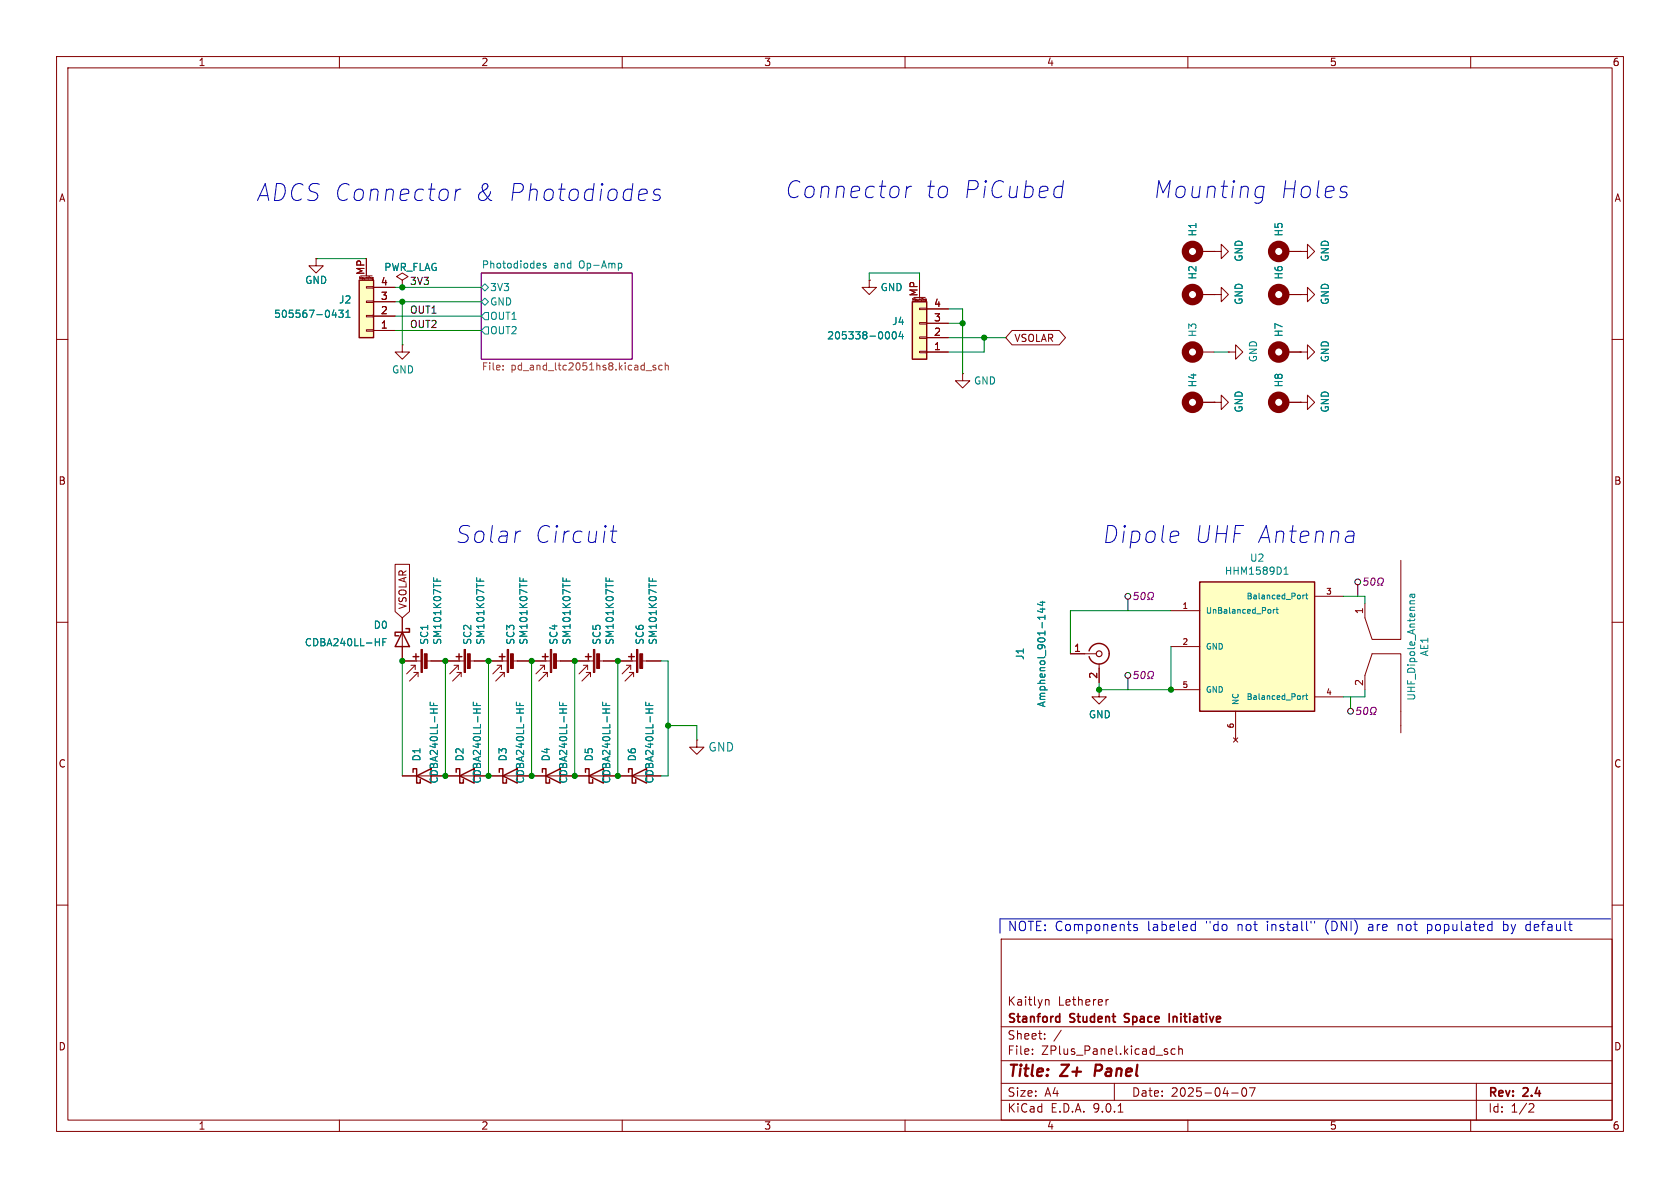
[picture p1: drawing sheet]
<svg xmlns="http://www.w3.org/2000/svg" width="297mm" height="210mm" viewBox="0 0 297 210" stroke-linecap="round" stroke-linejoin="round" font-family="sans-serif">
<path d="M0 0h297v210h-297z" fill="#fff" stroke="#fff" stroke-width=".18"/>
<g fill="none" stroke="#840000" stroke-width=".18">
<path d="M10 10h277v190h-277zM12 12h273v186h-273zM60 10v2M110 10v2M160 10v2M210 10v2M260 10v2M55.9 45.7v1.3h1.2l-1.2 1.3-1.3-1.3h1.3M55.9 45.7h.1M71.1 49.5l1-.6-1-.6-1 .6 1 .6v1.3M71.1 50.8h.1M212.1 52.1h2.5"/>
<path d="M227.3 52.1h2.6M229.9 52.1h1.2v-1.3l1.3 1.3-1.3 1.2v-1.2M229.9 52.1h.1M10 60h2M71.1 61v1.2h1.3l-1.3 1.3-1.3-1.3h1.3M71.1 61h.1M170.2 66v1.3h1.2l-1.2 1.3-1.3-1.3h1.3M170.2 66h.1M217.2 62.2h1.2v-1.2l1.3 1.2-1.3 1.3v-1.3M217.2 62.2h.1M227.3 62.2h2.6M229.9 62.2h1.2v-1.2l1.3 1.2-1.3 1.3v-1.3"/>
<path d="M229.9 62.2h.1M285 60h2M10 110h2M94 116.8h3.3M95.5 117.6h.8v.8M96 118.9h.8v.7M96.3 117.6l-1.6 1.5M96.8 118.9l-1.6 1.5M98.3 116.8h3.3M285 110h2M10 160h2M177 166h108v32h-108z"/>
<path d="M184.8 176.8l.2-.1 .4 .1 .1 .9M195.5 176.7v1M196 176.7l-.3 .1-.2 .2M285 160h2M60 198v2M110 198v2M160 198v2M177 194.5h108M177 191.5h108M177 187.5h108M177 181.5h108M182.5 186.3v.1"/>
<path d="M182.5 185.5v.1M184.7 183.6v.1M184.7 182.8v.1M187.6 182.1l-1.3 2M197 191.5v3M197.7 196.6h.8M206.4 186v.3M207.7 185.5l-.4-.1-.3 .3v.4l.2 .2h.5M208.4 185.5l.2-.1 .4 .1v.9M208.4 184.9v1.5M210 198v2M217.7 193.2h1.2"/>
<path d="M219.7 192.4l.2-.1a.81 .81 0 0 1 .6 .6 .81 .81 0 0 1-.3 .8l-.2 .1a.81 .81 0 0 1-.3-1.4zM220.9 192.3h1l-.7 1.5M260 198v2M261 191.5v6.5M270.5 195.1l.5 .1 .2 .3-1 1.1h1"/>
</g>
<path d="M193.7 188.2l-.2 2" fill="none" stroke="#840000" stroke-width=".4"/>
<path d="M186.9 179.7l.4 .1M187.3 179.2v1.5M198.8 179.3v.5M206.7 179.2v1.5M187.3 180.6l-.4 .1M198.8 180.6l.2 .1" fill="none" stroke="#840000" stroke-width=".3"/>
<path d="M85.1 48.3h26.7v15.2h-26.7z" fill="none" stroke="#840084" stroke-width=".18"/>
<path d="M85.1 50.8l.6-.6 .7 .6-.7 .6zM85.1 53.3l.6-.6 .7 .6-.7 .7zM85.7 55.2h.7v1.3h-.7l-.6-.6zM85.7 57.8h.7v1.3h-.7l-.6-.7zM95.5 46.6v.2l-.6 .2M96.5 46.6l-.3-.1-.2 .2 .1 .2 .4 .1v.3h-.5M109.4 46.5l.4 .1 .1 .2v.5l-.5 .1M99.5 102.1v.6M100.1 102.3v.4" fill="none" stroke="#008484" stroke-width=".18"/>
<path d="M88.9 65.3v.1M88.9 64.6v.1M114.2 65.5h1M115.9 64.6h-.3l-.2 .1 .1 .2 .4 .1v.3h-.5M117.1 64.6h-.4l-.2 .2 .1 .5h.5M117.6 64.7l.2-.1h.3v.8M117.6 64.1v1.3" fill="none" stroke="#848400" stroke-width=".18"/>
<g fill="#840000" stroke="#840000" stroke-width=".18">
<path d="M97.3 114.8h.2v4.1h-.2z"/>
<path d="M97.9 115.6h.5v2.6h-.5z"/>
</g>
<path d="M95.9 116.1h1M96.4 115.6v1" fill="none" stroke="#840000" stroke-width=".25"/>
<g fill="none" stroke="#840000" stroke-width="1.3">
<circle cx="210.8" cy="52.1" r="1.27"/>
<circle cx="226.1" cy="52.1" r="1.27"/>
<circle cx="226.1" cy="62.2" r="1.27"/>
</g>
<path d="M63.5 49.5h2.5v10.2h-2.5z" fill="#ffffc2"/>
<path d="M63.5 49.5h2.5v10.2h-2.5z" fill="none" stroke="#840000" stroke-width=".25"/>
<g fill="none" stroke="#840000" stroke-width=".18">
<path d="M63.8 48.8h2M64.8 58.3h1.2v.2h-1.2zM64.8 55.8h1.2v.2h-1.2zM64.8 53.2h1.2v.3h-1.2zM64.8 50.7h1.2v.2h-1.2zM64.8 45.7v3.1M65.8 49.4h.1M65.8 49.1v.2h.1M65.8 49.1h.1M65.9 49.1h-.1M65.9 49.1h.1M65.9 49.4h.1"/>
<path d="M66 49.1l-.1 .3M66 49.3h-.1M66 58.4h3.8M66 55.9h3.8M66 53.3h3.8M66 50.8h3.8M214.6 52.1h1.3v-1.3l1.3 1.3-1.3 1.2v-1.2M214.6 52.1h.1M212.1 62.2h2.5"/>
</g>
<path d="M58.7 55.7h.8M59.3 55.3v.8M59.9 54.8h.8l-.5 .5 .4 .1v.6l-.2 .1-.5-.1M61.2 56.1h.7M61.2 55.2l.3-.4v1.3" fill="none" stroke="#008484" stroke-width=".18"/>
<circle cx="210.8" cy="62.2" r="1.27" fill="none" stroke="#840000" stroke-width="1.3"/>
<path d="M161.3 53.3h2.5v10.2h-2.5z" fill="#ffffc2"/>
<path d="M161.3 53.3h2.5v10.2h-2.5zM103.5 136.5v-.6h.6v2.5h.7v-.6M104.1 137.2l2.6-1.3v2.5z" fill="none" stroke="#840000" stroke-width=".25"/>
<g fill="none" stroke="#840000" stroke-width=".18">
<path d="M161.5 52.6h2.1M162.6 59.6h1.2v.2h-1.2zM162.6 57h1.2v.3h-1.2zM162.6 54.5h1.2v.2h-1.2zM162.6 49.5v3.1M163.7 52.9v.3h-.1M163.7 52.9h-.1v.2h.1M163.8 59.7h3.8M163.8 57.2h3.8M163.8 54.6h3.8M227.3 44.5h2.6M162.6 62.1h1.2v.3h-1.2z"/>
<path d="M163.8 62.2h3.8M101.6 137.2h7.6"/>
</g>
<path d="M157.1 58.7l.1 .4-.1 .8M157.9 58.8l.1-.2a.68 .68 0 0 1 .5 .7 .68 .68 0 0 1-.5 .6l-.1-.1-.2-.4zM159.2 58.6l-.3 .9h.8M159.5 59.1v.8M106.5 124.1v.6h1.3M107.1 124.3v.4" fill="none" stroke="#008484" stroke-width=".18"/>
<circle cx="226.1" cy="44.4" r="1.27" fill="none" stroke="#840000" stroke-width="1.3"/>
<path d="M212.1 102.9h20.3v22.8h-20.3z" fill="#ffffc2"/>
<g fill="none" stroke="#840000" stroke-width=".25">
<path d="M71.1 111.8l1.3 2.5h-2.6zM71.8 111.1h.6v.7h-2.6v.6h.7M73 116.1h1M73.5 115.6v1M80.6 116.1h1.1M81.2 115.6v1M88.3 116.1h1M88.8 115.6v1M103.5 116.1h1M104 115.6v1M111.1 116.1h1M111.6 115.6v1"/>
<path d="M192.5 115.1a1.81 1.81 0 0 1 2.8-1 1.81 1.81 0 0 1 0 2.9 1.81 1.81 0 0 1-2.8-.9M212.1 102.9h20.3v22.8h-20.3zM73 136.5v-.6h.7v2.5h.6v-.6M73.7 137.2l2.5-1.3v2.5zM80.6 136.5v-.6h.7v2.5h.6v-.6M81.3 137.2l2.5-1.3v2.5zM88.3 136.5v-.6h.6v2.5h.6v-.6M88.9 137.2l2.5-1.3v2.5zM95.9 136.5v-.6h.6v2.5h.7v-.6M96.5 137.2l2.6-1.3v2.5zM111.1 136.5v-.6h.7v2.5h.6v-.6M111.8 137.2l2.5-1.3v2.5z"/>
</g>
<g fill="none" stroke="#840000" stroke-width=".18">
<path d="M55.9 45.7h.1M64.8 45.7v3.1M66 58.4h3.8M66 55.9h3.8M66 53.3h3.8M66 50.8h3.8M71.1 50.8h.1M153.7 49.5v1.3h1.2l-1.2 1.3-1.3-1.3h1.3M153.7 49.5h.1M162.6 49.5v3.1M163.8 59.7h3.8M163.8 57.2h3.8"/>
<path d="M163.8 54.6h3.8M178.9 58.4h8.4l1.1 1.3-1.1 1.3h-8.4l-1.1-1.3zM212.1 44.5h2.5M212.1 52.1h2.5M214.6 44.5h1.3v-1.3l1.3 1.3-1.3 1.2v-1.2M214.6 44.5h.1M214.6 52.1h.1M227.3 44.5h2.6M227.3 52.1h2.6M229.9 44.5h1.2v-1.3l1.3 1.3-1.3 1.2v-1.2M229.9 44.5h.1M229.9 52.1h.1"/>
<path d="M163.8 62.2h3.8M212.1 71.1h2.5M214.6 71.1h1.3v-1.2l1.3 1.2-1.3 1.3v-1.3M214.6 71.1h.1M227.3 71.1h2.6M227.3 62.2h2.6M229.9 71.1h1.2v-1.2l1.3 1.2-1.3 1.3v-1.3M229.9 71.1h.1M229.9 62.2h.1M69.8 99.8h2.6v8.3l-1.3 1.1-1.3-1.1zM247.6 99.1v13.9h-5l-1.3-3.8v-2.5M71.1 109.2v7.6h3.3"/>
<path d="M72.6 117.6h.8v.8M73.2 118.9h.7v.7M73.4 117.6l-1.5 1.5M73.9 118.9l-1.5 1.5M75.4 116.8h6.6M80.3 117.6h.7v.8M80.8 118.9h.7v.7M81 117.6l-1.5 1.5M81.5 118.9l-1.5 1.5M83.1 116.8h6.6M87.9 117.6h.7v.8M88.4 118.9h.8v.7"/>
<path d="M88.6 117.6l-1.5 1.5M89.2 118.9l-1.6 1.5M90.7 116.8h5.8M99.1 116.8h5.8M103.1 117.6h.8v.8M103.6 118.9h.8v.7M103.9 117.6l-1.5 1.5M104.4 118.9l-1.5 1.5M105.9 116.8h6.6M110.7 117.6h.8v.8M111.3 118.9h.7v.7M111.5 117.6l-1.5 1.5"/>
<path d="M112 118.9l-1.5 1.5M113.5 116.8h3.3M189.2 115.6h4.6M194.3 117.3v3.4M207 108h5.1M207 114.3h5.1M232.4 105.4h5.1M71.1 137.2h33M106.7 137.2h10.1M123.2 130.8v1.3h1.3l-1.3 1.3-1.3-1.3h1.3M123.2 130.8h.1M194.3 121.9v1.3h1.3l-1.3 1.3-1.3-1.3h1.3"/>
<path d="M194.3 121.9h.1M207 121.9h5.1M218.1 130.4l.7 .8M218.4 125.7v5.1M218.8 130.4l-.7 .8M232.4 123.2h5.1M241.3 121.9v-2.5l1.3-3.8h5v13.9"/>
</g>
<g fill="none" stroke="#008484" stroke-width=".18">
<path d="M58.7 55.7h.8M59.3 55.3v.8M59.9 54.8h.8l-.5 .5 .4 .1v.6l-.2 .1-.5-.1M61.2 56.1h.7M61.2 55.2l.3-.4v1.3M157.1 58.7l.1 .4-.1 .8M157.9 58.8l.1-.2a.68 .68 0 0 1 .5 .7 .68 .68 0 0 1-.5 .6l-.1-.1-.2-.4zM159.2 58.6l-.3 .9h.8M159.5 59.1v.8M67.7 113.5h.4M68.3 112.9h-.6v1.3M76.7 102.1v.6"/>
<path d="M77.3 102.3v.4M84.3 102.1v.6M84.9 102.3v.4M91.9 102.1v.6M92.5 102.3v.4M99.5 102.1v.6M100.1 102.3v.4M107.1 102.1v.6M107.7 102.3v.4M114.8 102.1v.6M115.4 102.3v.4M183.9 107.7h.8"/>
<path d="M183.9 106.5h.8M184.3 107.5v.8l-.9-.3M184.3 106.3v.8l-.9-.3M184.7 108.8v.7M184.7 109.1h-1.2l.1 .2M224.6 107.8v.5M225.1 107.7v.7M225.4 107.7l-.3 .2M225.6 107.7h.4M225.7 107.4v.9l.3 .1M227 101.5h.7M227 100.6l.4-.4v1.3"/>
<path d="M230.3 105.2v.7M230.6 105.2l-.3 .2M230.8 105.2h.4M231 104.9v.8l.2 .2M249.6 105v.5l.2 .2 .3-.2-.1-.5M250.1 105l-.8 .1v.5M76.1 124.1v.6h1.2M76.7 124.3v.4M83.7 124.1v.6h1.2M84.3 124.3v.4M91.3 124.1v.6h1.3M91.9 124.3v.4"/>
<path d="M98.9 124.1v.6h1.3M99.5 124.3v.4M106.5 124.1v.6h1.3M107.1 124.3v.4M114.2 124.1v.6h1.2M114.8 124.3v.4M230.3 123v.7M230.6 123l-.3 .2M230.8 123h.4M231 122.6v.9l.2 .2"/>
</g>
<g fill="none" stroke="#840000" stroke-width="1.3">
<circle cx="210.8" cy="44.4" r="1.27"/>
<circle cx="210.8" cy="71.1" r="1.27"/>
<circle cx="226.1" cy="71.1" r="1.27"/>
</g>
<g fill="#840000" stroke="#840000" stroke-width=".18">
<path d="M82 114.8h.3v4.1h-.3z"/>
<path d="M82.6 115.6h.5v2.6h-.5z"/>
<path d="M74.4 114.8h.3v4.1h-.3z"/>
<path d="M75 115.6h.5v2.6h-.5z"/>
<path d="M89.7 114.8h.2v4.1h-.2z"/>
<path d="M90.2 115.6h.6v2.6h-.6z"/>
<path d="M112.5 114.8h.3v4.1h-.3z"/>
<path d="M113.1 115.6h.5v2.6h-.5z"/>
<path d="M104.9 114.8h.3v4.1h-.3z"/>
<path d="M105.5 115.6h.5v2.6h-.5z"/>
</g>
<circle cx="194.3" cy="115.6" r=".51" fill="none" stroke="#840000" stroke-width=".2"/>
<g fill="none" stroke="#000" stroke-width=".18">
<path d="M199.4 105.9v2.1M199.4 119.9v2M240 103.4v2M238.8 123.2v2"/>
<circle cx="199.4" cy="119.4" r=".51"/>
<circle cx="199.4" cy="105.4" r=".51"/>
<circle cx="240" cy="102.9" r=".51"/>
<circle cx="238.8" cy="125.7" r=".51"/>
</g>
<path d="M201.2 104.7h-.6l-.1 .6 .2-.1 .4 .1 .1 .1-.1 .5-.2 .1-.5-.1M201.2 118.7h-.6l-.1 .6 .2-.1h.4l.1 .2-.1 .4-.2 .2-.5-.2M201.9 104.8l.3-.1a.75 .75 0 0 1-.3 1.3l-.1-.1-.1-.4zM201.9 118.8l.3-.1a.75 .75 0 0 1-.3 1.3l-.1-.2-.1-.3zM202.8 106h.3l.1-.3a.56 .56 0 0 1-.2-.8 .56 .56 0 0 1 .9 0v.2a.58 .58 0 0 1-.4 .6v.3h.3M202.8 120h.3l.1-.3a.56 .56 0 0 1-.2-.8 .56 .56 0 0 1 .9 0v.2a.58 .58 0 0 1-.4 .6v.3h.3M241.9 102.2h-.6l-.2 .6 .2-.1h.5l.1 .2-.2 .4-.2 .1-.4-.1M242.5 102.3l.4-.1a.75 .75 0 0 1-.3 1.2l-.2-.1-.1-.3zM243.5 103.4h.3v-.2a.56 .56 0 0 1-.1-.8 .56 .56 0 0 1 .8 0l.1 .1a.58 .58 0 0 1-.4 .7l-.1 .2h.3M240.6 125h-.6l-.1 .6 .2-.1 .4 .1 .1 .2-.1 .4-.2 .1-.5-.1M241.3 125.2l.3-.2a.75 .75 0 0 1-.3 1.3l-.2-.1v-.4zM242.2 126.3h.3v-.2a.56 .56 0 0 1-.1-.9 .56 .56 0 0 1 .9 0v.2a.58 .58 0 0 1-.4 .7v.2h.3" fill="none" stroke="#840084" stroke-width=".18"/>
<g fill="none" stroke="#0000c2" stroke-width=".18">
<path d="M80.6 33.4l-.2 2M81.5 33.4a.89 .89 0 0 0-.9 .6M116.7 33.6a.73 .73 0 0 0-1.1 .4l.1 .3 .7 .1 .2 .2 .1 .3-.2 .4-.3 .1h-.5l-.3-.1M160.3 32.9l-.2 2M161.2 32.9a.89 .89 0 0 0-1 .6M222.6 32.9h.6l.2 .2M223.2 34.8l-.3 .1h-.5M223.5 32.9l-.3 2.5-.4 .4M107.9 93.9h1.2M108.5 92.9l-.3 2.6 .1 .3 .5 .1M239 93.9l.3 .1 .1 .3-.2 1.6M239.2 95.8l-.3 .1"/>
<path d="M239.4 94.6l-.3 .2M201 163.5l-.4-.1-.2 .2 .1 .3 .5 .1v.4h-.6M210.9 163.4l.4 .1M211.3 164.4l-.4 .1M211.3 162.9v1.6M231.8 162.9v.3M232.4 162.9v.3M265.8 162.9v1.6M265.8 164.4l.2 .1M266 163.4l-.2 .1M269.7 164.2l.4 .3M270.1 163.4l-.4 .3"/>
<path d="M284.7 162.4h-107.9v2.6"/>
</g>
<g fill="none" stroke="#008400" stroke-width=".18">
<path d="M55.9 45.7h8.9M69.8 50.8h15.3M69.8 53.3h15.3M69.8 58.4h15.3M69.8 55.9h15.3M71.1 53.3v7.7M153.7 49.5v-1.2h8.9v1.2M167.6 54.6h2.6v11.4M167.6 59.7h10.2M167.6 57.2h2.6M174 59.7v2.5h-6.4M214.6 62.2h2.6"/>
<path d="M71.1 116.8v20.4M78.7 116.8v20.4M86.4 116.8v20.4M94 116.8v20.4M101.6 116.8v20.4M109.2 116.8v20.4M116.8 116.8h1.3v20.4h-1.3M207 108h-17.8v7.6M207 114.3v7.6h-12.7v-1.2M237.5 105.4h3.8v1.3M118.1 128.3h5.1v2.5M241.3 121.9v1.3h-3.8"/>
</g>
<g fill="#008400" stroke="#008400" stroke-width=".18">
<circle cx="170.2" cy="57.2" r=".46"/>
<circle cx="174" cy="59.7" r=".46"/>
<circle cx="194.3" cy="121.9" r=".46"/>
<circle cx="207" cy="121.9" r=".46"/>
<circle cx="101.6" cy="137.2" r=".46"/>
<circle cx="109.2" cy="137.2" r=".46"/>
<circle cx="94" cy="116.8" r=".46"/>
<circle cx="86.4" cy="116.8" r=".46"/>
<circle cx="94" cy="137.2" r=".46"/>
<circle cx="86.4" cy="137.2" r=".46"/>
<circle cx="101.6" cy="116.8" r=".46"/>
<circle cx="109.2" cy="116.8" r=".46"/>
<circle cx="118.1" cy="128.3" r=".46"/>
<circle cx="78.7" cy="137.2" r=".46"/>
<circle cx="71.1" cy="116.8" r=".46"/>
<circle cx="78.7" cy="116.8" r=".46"/>
<circle cx="71.1" cy="53.3" r=".46"/>
<circle cx="71.1" cy="50.8" r=".46"/>
</g>
<g font-size="4.2" fill="#0000c2">
<text x="45.5" y="35.8">ADCS Connector</text>
<text x="83.8" y="35.8">&amp;</text>
<text x="89.6" y="35.8">Photodiodes</text>
<text x="138.9" y="35.3">Connector</text>
<text x="163.6" y="35.3">to</text>
<text x="170.2" y="35.3">PiCubed</text>
<text x="204" y="35.3">Mounting</text>
<text x="226.3" y="35.3">Holes</text>
<text x="80.6" y="96.3">Solar</text>
<text x="94.5" y="96.3">Circuit</text>
<text x="195" y="96.3">Dipole</text>
<text x="211.2" y="96.3">UHF Antenna</text>
</g>
<g font-size="2.8" fill="#840000">
<text x="178" y="190.9">Title:</text>
<text x="187.7" y="190.9">Z+</text>
<text x="194.4" y="190.9">Panel</text>
</g>
<g font-size="2.3" fill="#0000c2">
<text x="178.1" y="164.7">NOTE: Components</text>
<text x="202.8" y="164.7">labeled</text>
<text x="213.3" y="164.7">&quot;do</text>
<text x="218.9" y="164.7">not</text>
<text x="224.2" y="164.7">install&quot;</text>
<text x="234.6" y="164.7">(DNI)</text>
<text x="242.4" y="164.7">are</text>
<text x="247.7" y="164.7">not</text>
<text x="253" y="164.7">populated</text>
<text x="266.6" y="164.7">by</text>
<text x="270.7" y="164.7">default</text>
</g>
<text font-size="2.1" fill="#008484" x="125.1" y="133.1">GND</text>
<g font-size="2.1" fill="#840000">
<text x="178" y="178">Kaitlyn</text>
<text x="187" y="178">Letherer</text>
<text x="178" y="184">Sheet:</text>
<text x="178" y="181.2">Stanford</text>
<text x="189.2" y="181.2">Student</text>
<text x="199.5" y="181.2">Space</text>
<text x="207.9" y="181.2">Initiative</text>
<text x="178" y="186.7">File:</text>
<text x="184.1" y="186.7">ZPlus_Panel.kicad_sch</text>
<text x="178" y="196.9">KiCad</text>
<text x="178" y="194.1">Size:</text>
<text x="184.7" y="194.1">A4</text>
<text x="185.7" y="196.9">E.D.A.</text>
<text x="193.3" y="196.9">9.0.1</text>
<text x="200" y="194.1">Date:</text>
<text x="207" y="194.1">2025-04-07</text>
<text x="263" y="194.3">Rev:</text>
<text x="263" y="196.9">Id:</text>
<text x="267.1" y="196.9">1/2</text>
<text x="269.4" y="194.3">2.4</text>
</g>
<g font-size="1.8" fill="#840000">
<text x="35" y="11.9">1</text>
<text x="85" y="11.9">2</text>
<text x="135" y="11.9">3</text>
<text x="185" y="11.9">4</text>
<text x="235" y="11.9">5</text>
<text x="285" y="11.9">6</text>
<text x="10.3" y="35.9">A</text>
<text x="285.3" y="35.9">A</text>
<text x="64.5" y="48.7" transform="rotate(-90 64.5 48.7)">MP</text>
<text x="67.2" y="53.1">3</text>
<text x="67.2" y="50.5">4</text>
<text x="162.3" y="52.5" transform="rotate(-90 162.3 52.5)">MP</text>
<text x="67.2" y="58.2">1</text>
<text x="67.2" y="55.6">2</text>
<text x="165" y="59.4">2</text>
<text x="165" y="56.9">3</text>
<text x="165" y="54.4">4</text>
<text x="165" y="62">1</text>
<text x="179.2" y="60.6">VSOLAR</text>
<text x="10.3" y="85.9">B</text>
<text x="285.3" y="85.9">B</text>
<text x="72.1" y="107.8" transform="rotate(-90 72.1 107.8)">VSOLAR</text>
<text x="241" y="108.7" transform="rotate(-90 241 108.7)">1</text>
<text x="189.8" y="115.3">1</text>
<text x="194.1" y="120.1" transform="rotate(-90 194.1 120.1)">2</text>
<text x="241" y="121.4" transform="rotate(-90 241 121.4)">2</text>
<text x="10.3" y="135.9">C</text>
<text x="285.3" y="135.9">C</text>
<text x="10.3" y="185.9">D</text>
<text x="285.3" y="185.9">D</text>
<text x="35" y="199.9">1</text>
<text x="85" y="199.9">2</text>
<text x="135" y="199.9">3</text>
<text x="185" y="199.9">4</text>
<text x="235" y="199.9">5</text>
<text x="285" y="199.9">6</text>
</g>
<g font-size="1.8" fill="#008484">
<text x="211.7" y="41.9" transform="rotate(-90 211.7 41.9)">H1</text>
<text x="226.9" y="41.9" transform="rotate(-90 226.9 41.9)">H5</text>
<text x="85.1" y="47.5">Photodiodes</text>
<text x="97.9" y="47.5">and</text>
<text x="102.5" y="47.5">Op-Amp</text>
<text x="219.9" y="46.4" transform="rotate(-90 219.9 46.4)">GND</text>
<text x="235.1" y="46.4" transform="rotate(-90 235.1 46.4)">GND</text>
<text x="53.9" y="50.4">GND</text>
<text x="59.8" y="53.8">J2</text>
<text x="67.8" y="48.1">PWR_FLAG</text>
<text x="86.6" y="51.7">3V3</text>
<text x="155.6" y="51.7">GND</text>
<text x="211.7" y="49.5" transform="rotate(-90 211.7 49.5)">H2</text>
<text x="219.9" y="54" transform="rotate(-90 219.9 54)">GND</text>
<text x="226.9" y="49.5" transform="rotate(-90 226.9 49.5)">H6</text>
<text x="235.1" y="54" transform="rotate(-90 235.1 54)">GND</text>
<text x="48.3" y="56.4">505567-0431</text>
<text x="86.6" y="54.2">GND</text>
<text x="86.6" y="56.7">OUT1</text>
<text x="86.6" y="59.3">OUT2</text>
<text x="157.6" y="57.7">J4</text>
<text x="211.7" y="59.7" transform="rotate(-90 211.7 59.7)">H3</text>
<text x="226.9" y="59.7" transform="rotate(-90 226.9 59.7)">H7</text>
<text x="146.1" y="60.2">205338-0004</text>
<text x="222.4" y="64.1" transform="rotate(-90 222.4 64.1)">GND</text>
<text x="235.1" y="64.1" transform="rotate(-90 235.1 64.1)">GND</text>
<text x="69.2" y="66.2">GND</text>
<text x="172.1" y="68.2">GND</text>
<text x="211.7" y="68.6" transform="rotate(-90 211.7 68.6)">H4</text>
<text x="226.9" y="68.6" transform="rotate(-90 226.9 68.6)">H8</text>
<text x="219.9" y="73" transform="rotate(-90 219.9 73)">GND</text>
<text x="235.1" y="73" transform="rotate(-90 235.1 73)">GND</text>
<text x="216.4" y="101.8">HHM1589D1</text>
<text x="220.9" y="99.5">U2</text>
<text x="66" y="111.4">D0</text>
<text x="53.8" y="114.4">CDBA240LL-HF</text>
<text x="75.9" y="114.1" transform="rotate(-90 75.9 114.1)">SC1</text>
<text x="78.2" y="114.1" transform="rotate(-90 78.2 114.1)">SM101K07TF</text>
<text x="83.5" y="114.1" transform="rotate(-90 83.5 114.1)">SC2</text>
<text x="85.8" y="114.1" transform="rotate(-90 85.8 114.1)">SM101K07TF</text>
<text x="91.1" y="114.1" transform="rotate(-90 91.1 114.1)">SC3</text>
<text x="93.4" y="114.1" transform="rotate(-90 93.4 114.1)">SM101K07TF</text>
<text x="98.8" y="114.1" transform="rotate(-90 98.8 114.1)">SC4</text>
<text x="101.1" y="114.1" transform="rotate(-90 101.1 114.1)">SM101K07TF</text>
<text x="106.4" y="114.1" transform="rotate(-90 106.4 114.1)">SC5</text>
<text x="108.7" y="114.1" transform="rotate(-90 108.7 114.1)">SM101K07TF</text>
<text x="114" y="114.1" transform="rotate(-90 114 114.1)">SC6</text>
<text x="116.3" y="114.1" transform="rotate(-90 116.3 114.1)">SM101K07TF</text>
<text x="181.2" y="116.8" transform="rotate(-90 181.2 116.8)">J1</text>
<text x="252.7" y="116.1" transform="rotate(-90 252.7 116.1)">AE1</text>
<text x="185" y="125.1" transform="rotate(-90 185 125.1)">Amphenol_901-144</text>
<text x="250.4" y="124" transform="rotate(-90 250.4 124)">UHF_Dipole_Antenna</text>
<text x="192.4" y="127.2">GND</text>
<text x="74.5" y="134.7" transform="rotate(-90 74.5 134.7)">D1</text>
<text x="82.1" y="134.7" transform="rotate(-90 82.1 134.7)">D2</text>
<text x="89.8" y="134.7" transform="rotate(-90 89.8 134.7)">D3</text>
<text x="97.4" y="134.7" transform="rotate(-90 97.4 134.7)">D4</text>
<text x="105" y="134.7" transform="rotate(-90 105 134.7)">D5</text>
<text x="112.6" y="134.7" transform="rotate(-90 112.6 134.7)">D6</text>
<text x="77.6" y="138.6" transform="rotate(-90 77.6 138.6)">CDBA240LL-HF</text>
<text x="85.2" y="138.6" transform="rotate(-90 85.2 138.6)">CDBA240LL-HF</text>
<text x="92.8" y="138.6" transform="rotate(-90 92.8 138.6)">CDBA240LL-HF</text>
<text x="100.5" y="138.6" transform="rotate(-90 100.5 138.6)">CDBA240LL-HF</text>
<text x="108.1" y="138.6" transform="rotate(-90 108.1 138.6)">CDBA240LL-HF</text>
<text x="115.7" y="138.6" transform="rotate(-90 115.7 138.6)">CDBA240LL-HF</text>
</g>
<g font-size="1.8">
<text x="72.4" y="50.5">3V3</text>
<text x="72.4" y="55.5">OUT1</text>
<text x="72.4" y="58.1">OUT2</text>
</g>
<g font-size="1.8" fill="#848400">
<text x="85.1" y="65.8">File:</text>
<text x="90.3" y="65.8">pd_and_ltc2051hs8.kicad_sch</text>
</g>
<g font-size="1.4" fill="#840000">
<text x="208.9" y="107.7">1</text>
<text x="234.3" y="105.2">3</text>
<text x="208.9" y="114">2</text>
<text x="208.9" y="121.7">5</text>
<text x="234.3" y="122.9">4</text>
<text x="218.2" y="128.9" transform="rotate(-90 218.2 128.9)">6</text>
</g>
<g font-size="1.4" fill="#008484">
<text x="220.3" y="106.1">Balanced_Port</text>
<text x="213.1" y="108.7">UnBalanced_Port</text>
<text x="213.1" y="115">GND</text>
<text x="213.1" y="122.7">GND</text>
<text x="219.2" y="124.7" transform="rotate(-90 219.2 124.7)">NC</text>
<text x="220.3" y="123.9">Balanced_Port</text>
</g>
<g font-size=".5" fill="#840000">
<text x="63.4" y="49.5">Mounting</text>
<text x="161.2" y="53.3">Mounting</text>
</g>
</svg>
